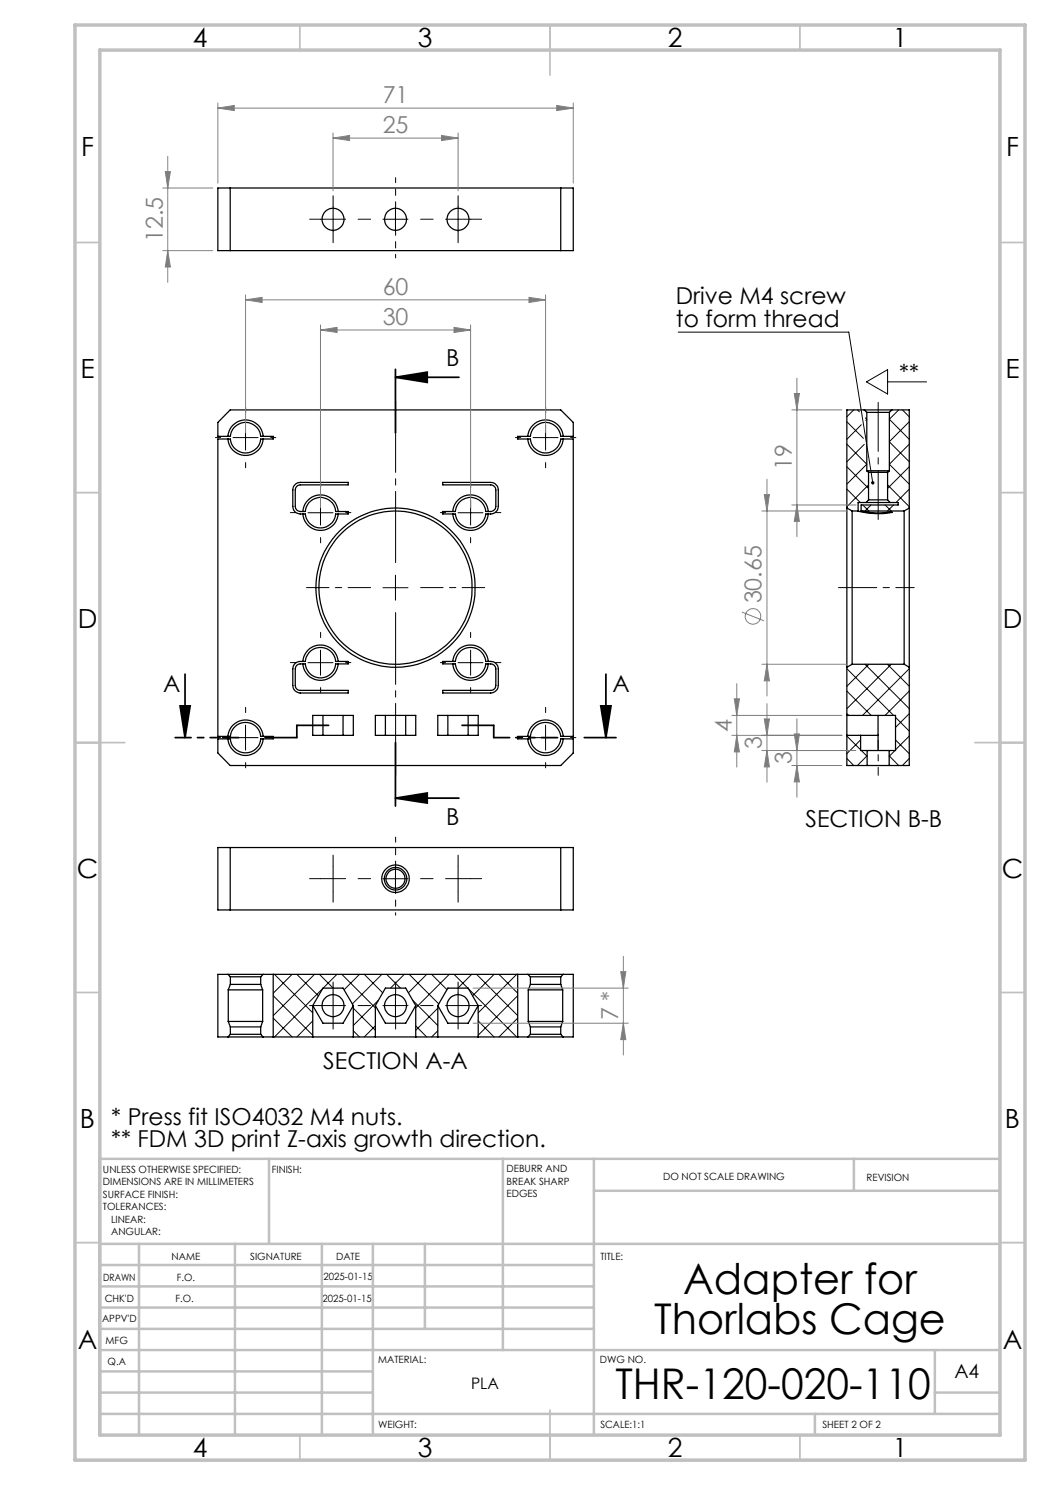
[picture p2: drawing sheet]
<svg xmlns="http://www.w3.org/2000/svg" width="210mm" height="297mm" viewBox="0 0 210 297" stroke-linecap="round" stroke-linejoin="round" font-family="sans-serif">
<g fill="none" stroke="#000" stroke-width=".25">
<path d="M43.6 37.6h71.1v12.5h-71.1zM46 37.6v12.5M112.1 37.6v12.5M45.6 87.8a3.5 3.5 0 0 0 3.5 3.3 3.5 3.5 0 0 0 3.5-3.3M45.6 87.3a3.5 3.5 0 0 1 3.5-3.3 3.5 3.5 0 0 1 3.5 3.3M46 82h66.1l2.6 2.5v2.8h-2.6a3 3 0 0 0-3-2.8 3 3 0 0 0-3 2.8h-2.6v.5h2.6a3 3 0 0 0 3 2.8 3 3 0 0 0 3-2.8h2.6v59.5h-2.6a3 3 0 0 0-3-2.8 3 3 0 0 0-3 2.8h-2.6v.5h2.6a3 3 0 0 0 3 2.8 3 3 0 0 0 3-2.8h2.6v2.8l-2.6 2.5h-66.1l-2.4-2.5v-2.8h2.5a3 3 0 0 0 3 2.8 3 3 0 0 0 3-2.8h2.5v-.5h-2.5a3 3 0 0 0-3-2.8 3 3 0 0 0-3 2.8h-2.5v-59.5h2.5a3 3 0 0 0 3 2.8 3 3 0 0 0 3-2.8h2.5v-.5h-2.5a3 3 0 0 0-3-2.8 3 3 0 0 0-3 2.8h-2.5v-2.8zM59 96.9l.5-.3 .5-.1h9.6v.5h-9.6a1.02 1.02 0 0 0-.9 1v3.3a1.02 1.02 0 0 0 .9 1h1.1a3 3 0 0 1 3-2.8 3 3 0 0 1 3 2.8h2.5v.5h-2.5a3 3 0 0 1-3 2.8 3 3 0 0 1-3-2.8 2.34 2.34 0 0 1-2.1-.5l-.3-.5-.1-.5v-3.3l.1-.6zM88.5 96.5h9.6a1.57 1.57 0 0 1 1.6 1.5v3.3a1.57 1.57 0 0 1-1.6 1.5h-.9a3.1 3.1 0 0 1-3.1 2.8 3.1 3.1 0 0 1-3-2.8h-2.6v-.5h2.6a3.1 3.1 0 0 1 3-2.8 3.1 3.1 0 0 1 3.1 2.8h.9a1.09 1.09 0 0 0 1.1-1v-3.3a1.09 1.09 0 0 0-1.1-1h-9.6zM105.6 87.3a3.6 3.6 0 0 1 3.5-3.3 3.6 3.6 0 0 1 3.5 3.3M105.6 87.8a3.6 3.6 0 0 0 3.5 3.3 3.6 3.6 0 0 0 3.5-3.3M172.9 82h5.5M172.9 82h-3.5v19.6"/>
<path d="M172.9 82l.5 .5M173.4 82.5h4.5M173.4 94.2h4.5M173.4 82.5v11.7M173.4 94.2l.3 .3M173.7 100h3.8M173.7 94.5h3.8M173.7 94.5v5.5M173.7 100l-.5 .5M177.5 100l.5 .5M177.5 94.5v5.5M177.9 82.5v11.7"/>
<path d="M177.9 94.2l-.4 .3M178.4 82h3.5v19.6M178.4 82l-.5 .5M60.6 102.8a3.6 3.6 0 0 0 3.5 3.3 3.6 3.6 0 0 0 3.6-3.3M60.6 102.3a3.6 3.6 0 0 1 3.5-3.3 3.6 3.6 0 0 1 3.6 3.3M90.6 102.3a3.6 3.6 0 0 1 3.5-3.3 3.6 3.6 0 0 1 3.5 3.3M90.6 102.8a3.6 3.6 0 0 0 3.5 3.3 3.6 3.6 0 0 0 3.5-3.3M169.4 101.6v31.9M169.4 101.6l1 .6M170.4 102.2v30.7M170.4 102.2h1.2M171.6 102.2l.2 .1a16.2 16.2 0 0 0 6.6 .2l-3.5 .1-2.7-.4"/>
<path d="M172.2 102.2h8.6M173.2 100.5h4.8M173.2 100.5h-1.6v1.7M178 100.5h1.6v.5h-7.4v1.2M180.8 102.2v30.7M181.9 101.6v31.9M181.9 101.6l-1.1 .6M59 132.7l.2-.2a2.67 2.67 0 0 1 1.9-.2 3 3 0 0 1 3-2.8 3 3 0 0 1 3 2.8h2.5v.5h-2.5a3 3 0 0 1-3 2.8 3 3 0 0 1-3-2.8h-1.1a.96 .96 0 0 0-.9 1v3.3a.96 .96 0 0 0 .9 1h9.6v.5h-9.6a1.51 1.51 0 0 1-1.4-1.5v-3.3l.1-.6zM60.6 132.8a3.6 3.6 0 0 0 3.5 3.3 3.6 3.6 0 0 0 3.6-3.3M60.6 132.3a3.6 3.6 0 0 1 3.5-3.3 3.6 3.6 0 0 1 3.6 3.3M88.5 132.3h2.6a3.1 3.1 0 0 1 3-2.8 3.1 3.1 0 0 1 3.1 2.8 1.99 1.99 0 0 1 2.2 .7l.3 .8v3.3a1.57 1.57 0 0 1-1.6 1.5h-9.6v-.5h9.6a1.02 1.02 0 0 0 1.1-1v-3.3a1.02 1.02 0 0 0-1.1-1h-.9a3.1 3.1 0 0 1-3.1 2.8 3.1 3.1 0 0 1-3-2.8h-2.6zM90.6 132.3a3.6 3.6 0 0 1 3.5-3.3 3.6 3.6 0 0 1 3.5 3.3"/>
<path d="M90.6 132.8a3.6 3.6 0 0 0 3.5 3.3 3.6 3.6 0 0 0 3.5-3.3M169.4 133.5v19.6h4M170.4 132.9h10.4M170.4 132.9l-1 .6M180.8 132.9l1.1 .6M181.9 133.5v19.6h-4.1M45.6 147.8a3.5 3.5 0 0 0 3.5 3.3 3.5 3.5 0 0 0 3.5-3.3M45.6 147.3a3.5 3.5 0 0 1 3.5-3.3 3.5 3.5 0 0 1 3.5 3.3M62.5 143.1h8.2v4h-8.2zM64.6 143.1v4M68.6 143.1v4M75.1 143.1h8v4h-8z"/>
<path d="M77.1 143.1v4M81.1 143.1v4M87.6 143.1h8v4h-8zM89.6 143.1v4M93.6 143.1v4M105.6 147.3a3.6 3.6 0 0 1 3.5-3.3 3.6 3.6 0 0 1 3.5 3.3M105.6 147.8a3.6 3.6 0 0 0 3.5 3.3 3.6 3.6 0 0 0 3.5-3.3M169.4 147.1h6.2M169.4 143.1h9.7v7h-1.3M172.1 147.1v3h1.3M173.4 150.1h4.4M173.4 153.1h4.4"/>
<path d="M173.4 150.1v3M175.6 143.1v7M177.8 150.1v3M43.6 169.5h71.1v12.5h-71.1zM46 169.5v12.5M112.1 169.5v12.5M45.6 194.9h7M45.6 194.9h-2v12.5h2M45.6 194.9l.5 .5M45.6 198h6.9M45.6 198v6.3M46.1 195.4h6"/>
<path d="M46.1 196.9h6M46.1 195.4v1.5M46.1 196.9l-.5 1.1M52.1 195.4v1.5M52.1 196.9l.4 1.1M52.5 198v6.3M52.6 194.9h53M52.6 194.9l-.5 .5M54.6 194.9v12.5M103.5 194.9v12.5M105.6 194.9h7M105.6 194.9l.5 .5"/>
<path d="M105.7 198h6.8M105.7 198v6.3M106.1 195.4h6M106.1 196.9h6M106.1 195.4v1.5M106.1 196.9l-.4 1.1M112.1 195.4v1.5M112.1 196.9l.4 1.1M112.5 198v6.3M112.6 194.9h2.1v12.5h-2.1M112.6 194.9l-.5 .5M45.6 207.4h7"/>
<path d="M45.6 204.3h6.9M45.6 204.3l.5 1.1M46.1 205.4h6M46.1 206.9h6M46.1 205.4v1.5M46.1 206.9l-.5 .5M52.1 206.9l.5 .5M52.1 205.4v1.5M52.5 204.3l-.4 1.1M52.6 207.4h53M62.5 201.1v6.3M62.5 201.1l2.1-3.5h4l2.1 3.5"/>
<path d="M62.5 201.1l2.1 3.5h4l2.1-3.5M70.7 201.1v6.3M75.1 201.1v6.3M75.1 201.1l2-3.5h4l2 3.5M75.1 201.1l2 3.5h4l2-3.5M83.1 201.1v6.3M87.6 201.1v6.3M87.6 201.1l2-3.5h4l2 3.5M87.6 201.1l2 3.5h4l2-3.5M95.6 201.1v6.3M105.6 207.4h7M105.7 204.3h6.8"/>
<path d="M105.7 204.3l.4 1.1M106.1 205.4h6M106.1 206.9h6M106.1 205.4v1.5M106.1 206.9l-.5 .5M112.1 205.4v1.5M112.1 206.9l.5 .5M112.5 204.3l-.4 1.1"/>
<circle cx="66.6" cy="43.9" r="2.2"/>
<circle cx="79.1" cy="43.9" r="2.2"/>
<circle cx="91.6" cy="43.9" r="2.21"/>
<circle cx="79.1" cy="117.5" r="15.3"/>
<circle cx="79.1" cy="117.5" r="15.9"/>
<circle cx="79.1" cy="175.8" r="2.25"/>
<circle cx="79.1" cy="175.7" r="1.9"/>
<circle cx="79.1" cy="175.8" r="2.75"/>
<circle cx="66.6" cy="201.1" r="2.2"/>
<circle cx="79.1" cy="201.1" r="2.21"/>
<circle cx="91.6" cy="201.1" r="2.2"/>
</g>
<g fill="none" stroke="#000" stroke-width=".2">
<path d="M76.6 43.8h5M79.1 41.4v5M135.6 66.4h34.2l4.8 30.2M173.3 76.4l4.2-2.5v4.9zM177.5 76.4h7.8M46.6 87.5h5M49.1 85.1v4.9M106.6 87.5h5M109.1 85.1v4.9M169.4 88.8l4 4-4 4M169.4 84.3l3.3 3.4M169.4 97.8l2.6 2.7"/>
<path d="M169.4 93.3l4.3 4.4M170.7 82l-1.3 1.4M171.5 82l.4 .4M172.3 84.9l-2.9 3M172.9 88.9l-3.5 3.5M173.1 83.6l.3 .3-.3 .2M173.7 97l-4.3 4.3M177.5 97l4.4 4.3M179.7 82l-1.8 1.9 4 4M180.5 82l1.4 1.4M181.9 84.3l-4 4 4 4.1M181.9 88.8l-4 4 4 4"/>
<path d="M181.9 93.3l-4.4 4.4M181.9 97.8l-2.7 2.7M61.6 102.5h5M64.1 100v5M76.6 117.5h5M79.1 115v5M91.6 102.5h5M94.1 100v5M172.5 101l1.3 1.2M174.2 101l-1.2 1.2M177 101l1.3 1.2M178.7 101l-1.2 1.2"/>
<path d="M61.6 132.5h5M64.1 130v5M91.6 132.5h5M94.1 130v5M169.4 138.2l4.8 4.9M169.4 133.7l9.3 9.4M173 132.9l8.9 8.8M173.8 132.9l-4.4 4.4M177.5 132.9l4.4 4.4M178.3 132.9l-8.9 8.8M181.9 133.7l-9.4 9.4M181.9 138.2l-4.9 4.9"/>
<path d="M46.6 147.5h5M49.1 145v5M106.6 147.5h5M109.1 145v5M169.4 142.7l.4 .4M169.4 151.7l1.3 1.4M169.4 147.2l2.7 2.8M172.1 148l-2.7 2.7M172.3 150.1l1.1 1.2M173.4 151.2l-1.9 1.9M177.8 151.2l1.9 1.9M179 150.1l-1.2 1.2"/>
<path d="M179.1 148l2.8 2.7M179.1 143.5l2.8 2.7M181.9 142.7l-2.8 2.8M181.9 147.2l-2.8 2.8M181.9 151.7l-1.4 1.4M76.6 175.8h5M79.1 173.2v5.1M54.6 199.1l7.9 7.9M54.9 194.9l7.6 7.7M58.4 194.9l-3.8 3.7M59.4 194.9l4.3 4.3M62.9 194.9l-8.3 8.2"/>
<path d="M63.9 194.9l2.7 2.7M64.5 197.8l-9.6 9.6M67.4 194.9l-2.8 2.7M68.4 194.9l6.7 6.7M71.9 194.9l-3.1 3M72.8 194.9l3.8 3.7M76.4 194.9l-6 5.9M77.3 194.9l2.8 2.7M79.1 198.6v5M80.9 194.9l-2.8 2.7M81.8 194.9l6 5.9M85.3 194.9l-3.6 3.7"/>
<path d="M86.3 194.9l3.1 3M89.9 194.9l-6.8 6.7M90.8 194.9l2.8 2.7M93.7 197.8l9.6 9.6M94.3 194.9l-2.7 2.7M95.3 194.9l8.2 8.2M98.8 194.9l-4.3 4.3M99.8 194.9l3.7 3.7M103.3 194.9l-7.7 7.7M103.5 199.1l-7.9 7.9M54.6 203.6l3.8 3.8M62.5 204.2l-3.1 3.2"/>
<path d="M70.7 206.2l1.2 1.2M70.7 201.6l4.4 4.5M75.1 205.2l-2.3 2.2M75.7 200.1l-5 5M76.6 201.1h5M82.6 200.1l5 5M83.1 205.2l2.2 2.2M87.6 201.6l-4.5 4.5M87.6 206.2l-1.3 1.2M95.6 204.2l3.2 3.2M103.5 203.6l-3.7 3.8"/>
</g>
<g fill="none" stroke="#808080" stroke-width=".2">
<path d="M32.6 37.6h9.9M33.1 34.3h1l-.6 3.3zM33.5 31.3v25.2M43.6 21.6l3.2-.5v1zM43.6 20.6v16M43.6 21.6h71.1M66.6 27.6l3.3-.5v1zM66.6 26.6v11.6M66.6 27.6h25M88.3 27.1l3.3 .5-3.3 .5zM91.6 26.6v11.6M111.3 21.1l3.4 .5-3.4 .5z"/>
<path d="M114.7 20.6v16M32.6 50.1h9.9M33.5 50.1l.6 3.3h-1zM49.1 60l3.3-.5v1zM49.1 59v27.5M49.1 60h60M105.8 59.5l3.3 .5-3.3 .5zM109.1 59v27.5M64.1 66l3.3-.5v1zM64.1 65v36.5M64.1 66h30M90.8 65.5l3.3 .5-3.3 .5z"/>
<path d="M94.1 65v36.5M158.9 78.7h1l-.5 3.3zM159.4 75.6v31.7M152.9 98.9h1l-.5 3.3zM153.4 95.8v43.4M158.4 82h10M152.4 102.2h17M158.4 101h12.8M159.4 101l.5 3.3h-1zM146.9 139.8h1l-.5 3.3zM147.4 136.7v16.7M148.4 122.4l4.4 1.8"/>
<path d="M152.4 132.9h17M153.4 132.9l.5 3.3h-1zM146.4 147.1h22M146.4 143.1h22M147.4 147.1l.5 3.3h-1zM152.4 150.1h18.7M152.9 143.8h1l-.5 3.3zM153.4 150.1l.5 3.3h-1zM153.4 140.7v15.8M158.4 153.1h10M158.9 146.8h1l-.5 3.3zM159.4 153.1l.5 3.3h-1z"/>
<path d="M159.4 143.8v15.7M94.6 197.6h31.1M124.1 194.3h1.1l-.5 3.3zM124.7 191.3v19.7M94.6 204.6h31.1M124.7 204.6l.5 3.3h-1.1z"/>
<circle cx="150.6" cy="123.3" r="1.55"/>
</g>
<path d="M79.1 75.5l6.3-1.1v2.1zM79.1 75.5h12.7M79.1 73.9v12.7M37 134.8v12.7M121.2 134.8v12.7M36 141.2h2l-1 6.3zM79.1 159.6l6.3-1v2zM79.1 148.5v12.7M79.1 159.6h12.7M120.2 141.2h2l-1 6.3z" fill="none" stroke="#000" stroke-width=".35"/>
<path d="M79.1 112.5v-32.3" fill="none" stroke="#000" stroke-width=".2" stroke-dasharray="15.2 1.3 1.3 1.3" stroke-dashoffset="1"/>
<path d="M74.1 117.5h-12.8M84.1 117.5h12.8" fill="none" stroke="#000" stroke-width=".2" stroke-dasharray="15.2 1.3 1.3 1.3" stroke-dashoffset="10.7"/>
<path d="M79.1 122.5v32.5" fill="none" stroke="#000" stroke-width=".2" stroke-dasharray="15.2 1.3 1.3 1.3" stroke-dashoffset=".9"/>
<g fill="none" stroke="#000" stroke-width=".2" stroke-dasharray="15.2 1.3 1.3 1.3">
<path d="M64.1 43.8h-2.2M66.6 43.8v-2.5M66.6 43.8h-2.5M66.6 43.8v2.5M66.6 43.8h2.5M66.6 41.3v-2.2M66.6 46.3v2.2M71.6 43.8h2.5M84.1 43.8h2.5M91.6 43.8v-2.5M91.6 43.8h-2.5M91.6 43.8v2.5"/>
<path d="M91.6 43.8h2.5M91.6 41.3v-2.2M91.6 46.3v2.2M94.1 43.8h2.2M44.1 87.5h-1M49.1 82.5v-1M49.1 92.5v1.1M54.1 87.5h1.1M64.1 97.5v-1M94.1 97.5v-1M104.1 87.5h-1M109.1 82.5v-1"/>
<path d="M109.1 92.5v1.1M114.1 87.5h1.1M59.1 102.5h-1M64.1 107.5v1.1M69.1 102.5h1.1M89.1 102.5h-1M94.1 107.5v1.1M99.1 102.5h1.1M59.1 132.5h-1M64.1 127.5v-1M64.1 137.5v1.1M69.1 132.5h1.1"/>
<path d="M89.1 132.5h-1M94.1 127.5v-1M94.1 137.5v1.1M99.1 132.5h1.1M44.1 147.5h-1M49.1 142.5v-1M49.1 152.5v1.1M54.1 147.5h1.1M104.1 147.5h-1M109.1 142.5v-1M109.1 152.5v1.1M114.1 147.5h1.1"/>
<path d="M64.1 175.7h-2.2M66.6 175.7v-2.5M66.6 175.7h-2.5M66.6 175.7v2.5M66.6 175.7h2.5M66.6 173.2v-2.2M66.6 178.2v2.2M71.6 175.7h2.5M84.1 175.7h2.5M91.6 175.7v-2.5M91.6 175.7h-2.5M91.6 175.7v2.5"/>
<path d="M91.6 175.7h2.5M91.6 173.2v-2.2M91.6 178.2v2.2M94.1 175.7h2.2M66.6 198.6v-2.2M79.1 198.6v-2.2M91.6 198.6v-2.2M64.1 201.1h-2.2M66.6 201.1v-2.5M66.6 201.1h-2.5M66.6 201.1v2.5M66.6 201.1h2.5"/>
<path d="M66.6 203.6v2.2M71.6 201.1h2.5M79.1 203.6v2.2M84.1 201.1h2.5M91.6 201.1v-2.5M91.6 201.1h-2.5M91.6 201.1v2.5M91.6 201.1h2.5M91.6 203.6v2.2M94.1 201.1h2.2"/>
</g>
<path d="M79.1 41.3v-5.8M79.1 173.2v-5.8" fill="none" stroke="#000" stroke-width=".2" stroke-dasharray="15.2 1.3 1.3 1.3" stroke-dashoffset="14.2"/>
<path d="M79.1 46.3v5.3" fill="none" stroke="#000" stroke-width=".2" stroke-dasharray="15.2 1.3 1.3 1.3" stroke-dashoffset="14.5"/>
<path d="M79.1 178.2v4.8" fill="none" stroke="#000" stroke-width=".2" stroke-dasharray="15.2 1.3 1.3 1.3" stroke-dashoffset="14.7"/>
<path d="M167.7 117.5h15.1" fill="none" stroke="#000" stroke-width=".2" stroke-dasharray="15.2 1.3 1.3 1.3" stroke-dashoffset="7.6"/>
<path d="M175.6 80.5v23.4" fill="none" stroke="#000" stroke-width=".2" stroke-dasharray="15.2 1.3 1.3 1.3" stroke-dashoffset="5.4"/>
<path d="M175.6 155.1v-7" fill="none" stroke="#000" stroke-width=".2" stroke-dasharray="15.2 1.3 1.3 1.3" stroke-dashoffset="13.6"/>
<path d="M35 147.5h12.7M98.7 147.5h12.7" fill="none" stroke="#000" stroke-width=".35" stroke-dasharray="6.3 1.3 1.3 1.3 1.3 1.3" stroke-dashoffset="3.2"/>
<path d="M53 147.5h6.4M59.4 145.1h6.3M59.4 145.1v2.4M92.4 145.1h6.3M98.7 145.1v2.4M116.9 147.5h6.3" fill="none" stroke="#000" stroke-width=".35" stroke-dasharray="6.3 1.3 1.3 1.3 1.3 1.3"/>
<g fill="none" stroke="#c0c0c0" stroke-width=".35">
<path d="M60 5v5M110 5v10M160 5v5M15 48.5h5M200 48.5h5M15 98.5h5M200 98.5h5M15 148.5h10M195 148.5h10M15 198.5h5M200 198.5h5M15 248.5h5"/>
<path d="M200 248.5h5M60 287v5M110 282v10M160 287v5"/>
</g>
<g fill="none" stroke="#c0c0c0" stroke-width=".5">
<path d="M53.8 231.8v17M100.6 231.8v38.2M118.8 231.8v55.2M118.8 238.2h81.2M170.8 231.8v6.4M200 231.8h-180v55.2M20 248.8h180M20 257.3h98.8M20 253h98.8M27.8 248.8v38.2M47 248.8v38.2M64.4 248.8v38.2"/>
<path d="M74.6 248.8v38.2M85 248.8v17M20 265.8h98.8M20 261.5h98.8M20 278.5h54.6M20 274.3h54.6M20 270h180M187 278.5h13M187 270v12.8M20 282.8h180M163 282.8v4.2"/>
</g>
<path d="M15 5h190v287h-190zM20 10h180v277h-180z" fill="none" stroke="#c0c0c0" stroke-width=".7"/>
<g fill="#000">
<path d="M174.3 96.3l.1-.1a.34 .34 0 0 1 .5 .3 .34 .34 0 0 1-.3 .4v-.3l-.1 .3a.36 .36 0 0 1-.3-.2 .36 .36 0 0 1 .1-.4z"/>
<path d="M120.2 141.2h2l-1 6.3zM36 141.2h2l-1 6.3zM79.1 75.5l6.3-1.1v2.1zM79.1 159.6l6.3-1v2z"/>
</g>
<g fill="#808080">
<path d="M111.3 21.1l3.4 .5-3.4 .5zM43.6 21.6l3.2-.5v1z"/>
<path d="M64.1 66l3.3-.5v1zM90.8 65.5l3.3 .5-3.3 .5zM49.1 60l3.3-.5v1zM105.8 59.5l3.3 .5-3.3 .5z"/>
<path d="M66.6 27.6l3.3-.5v1zM88.3 27.1l3.3 .5-3.3 .5z"/>
<path d="M33.5 50.1l.6 3.3h-1zM33.1 34.3h1l-.6 3.3z"/>
<path d="M153.4 150.1l.5 3.3h-1zM152.9 143.8h1l-.5 3.3zM147.4 147.1l.5 3.3h-1zM146.9 139.8h1l-.5 3.3z"/>
<path d="M124.7 204.6l.5 3.3h-1.1zM124.1 194.3h1.1l-.5 3.3zM158.9 146.8h1l-.5 3.3zM159.4 153.1l.5 3.3h-1zM158.9 78.7h1l-.5 3.3zM159.4 101l.5 3.3h-1zM152.9 98.9h1l-.5 3.3zM153.4 132.9l.5 3.3h-1z"/>
</g>
<g font-size="8.5">
<text x="136.6" y="258.8">Adapter for</text>
<text x="130.8" y="266.9">Thorlabs Cage</text>
<text x="123.1" y="279.7">THR-120-020-110</text>
</g>
<g font-size="5.3">
<text x="38.5" y="9.5">4</text>
<text x="83.5" y="9.5">3</text>
<text x="133.6" y="9.5">2</text>
<text x="178.6" y="9.5">1</text>
<text x="16.2" y="31.3">F</text>
<text x="201.2" y="31.3">F</text>
<text x="16.1" y="75.5">E</text>
<text x="201.1" y="75.5">E</text>
<text x="15.5" y="125.5">D</text>
<text x="200.5" y="125.5">D</text>
<text x="15.4" y="175.5">C</text>
<text x="200.4" y="175.5">C</text>
<text x="16" y="225.5">B</text>
<text x="201" y="225.5">B</text>
<text x="15.5" y="269.8">A</text>
<text x="200.5" y="269.8">A</text>
<text x="38.5" y="291.5">4</text>
<text x="83.5" y="291.5">3</text>
<text x="133.6" y="291.5">2</text>
<text x="178.6" y="291.5">1</text>
</g>
<g font-size="4.7" fill="#808080">
<text x="76.5" y="20.6">71</text>
<text x="76.5" y="26.6">25</text>
<text x="32.6" y="48.4" transform="rotate(-90 32.6 48.4)">12.5</text>
<text x="76.5" y="59">60</text>
<text x="76.5" y="65">30</text>
<text x="158.4" y="94.1" transform="rotate(-90 158.4 94.1)">19</text>
<text x="152.3" y="120.7" transform="rotate(-90 152.3 120.7)">30.65</text>
<text x="146.4" y="146.4" transform="rotate(-90 146.4 146.4)">4</text>
<text x="152.4" y="149.9" transform="rotate(-90 152.4 149.9)">3</text>
<text x="158.4" y="152.9" transform="rotate(-90 158.4 152.9)">3</text>
<text x="123.7" y="204" transform="rotate(-90 123.7 204)">7 *</text>
</g>
<g font-size="4.7">
<text x="135.2" y="60.8">Drive M4 screw</text>
<text x="135.2" y="65.3">to form thread</text>
<text x="89.2" y="73.3">B</text>
<text x="179.8" y="76.3">**</text>
<text x="32.6" y="138.3">A</text>
<text x="122.5" y="138.3">A</text>
<text x="89.2" y="165">B</text>
<text x="161.1" y="165.4">SECTION B-B</text>
<text x="64.7" y="213.9">SECTION A-A</text>
<text x="22.3" y="224.9">* Press fit ISO4032 M4 nuts.</text>
<text x="22.3" y="229.5">** FDM 3D print Z-axis growth direction.</text>
</g>
<text font-size="3.9" x="190.9" y="275.5">A4</text>
<text font-size="3.2" x="94.2" y="277.9">PLA</text>
<g font-size="2">
<text x="20.6" y="234.6">UNLESS OTHERWISE SPECIFIED:</text>
<text x="20.6" y="237.1">DIMENSIONS ARE IN MILLIMETERS</text>
<text x="20.6" y="239.6">SURFACE FINISH:</text>
<text x="54.4" y="234.6">FINISH:</text>
<text x="101.3" y="234.5">DEBURR AND</text>
<text x="101.3" y="237">BREAK SHARP</text>
<text x="101.3" y="239.5">EDGES</text>
<text x="132.6" y="236">DO NOT SCALE DRAWING</text>
<text x="173.3" y="236.2">REVISION</text>
<text x="20.6" y="242.1">TOLERANCES:</text>
<text x="22.2" y="244.6">LINEAR:</text>
<text x="22.2" y="247.1">ANGULAR:</text>
<text x="34.3" y="252">NAME</text>
<text x="50" y="251.9">SIGNATURE</text>
<text x="67.2" y="251.9">DATE</text>
<text x="120.1" y="251.9">TITLE:</text>
<text x="20.6" y="256.1">DRAWN</text>
<text x="35.3" y="256.1">F.O.</text>
<text x="64.7" y="255.9">2025-01-15</text>
<text x="20.9" y="260.3">CHK'D</text>
<text x="35.1" y="260.3">F.O.</text>
<text x="64.5" y="260.3">2025-01-15</text>
<text x="20.4" y="264.4">APPV'D</text>
<text x="21.1" y="268.8">MFG</text>
<text x="21.5" y="273">Q.A</text>
<text x="75.6" y="272.5">MATERIAL:</text>
<text x="120" y="272.5">DWG NO.</text>
<text x="75.6" y="285.5">WEIGHT:</text>
<text x="120.1" y="285.6">SCALE:1:1</text>
<text x="164.5" y="285.6">SHEET 2 OF 2</text>
</g>
</svg>
